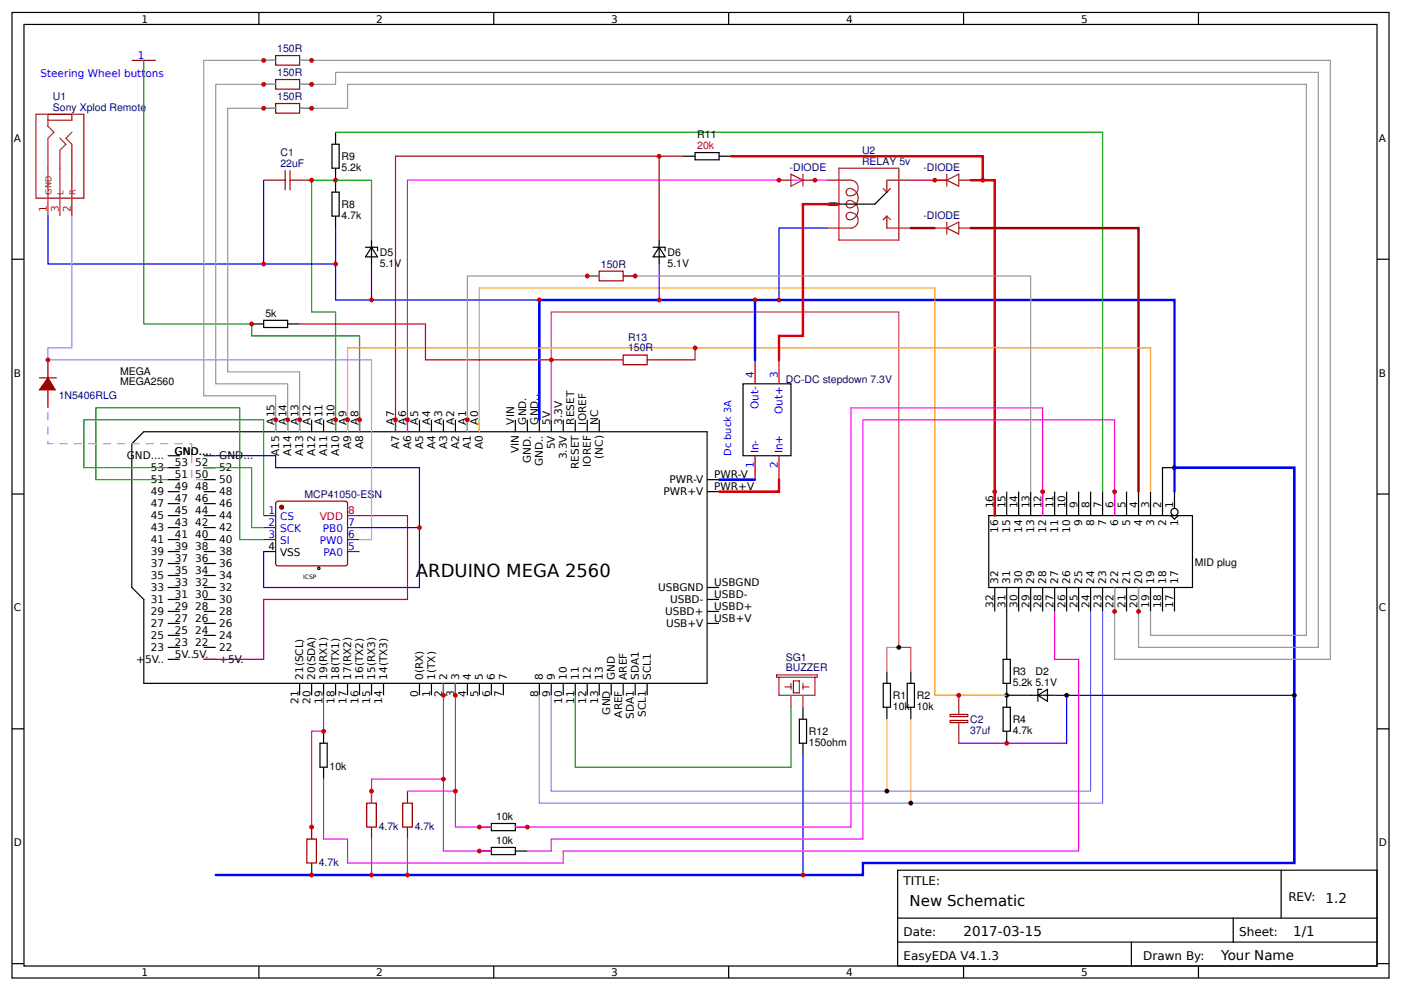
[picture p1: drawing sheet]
<svg xmlns="http://www.w3.org/2000/svg" width="312mm" height="220mm" viewBox="0 0 312 220" stroke-linecap="round" stroke-linejoin="round" font-family="sans-serif">
<g fill="none" stroke="#000" stroke-width=".27">
<path d="M2.7 2.8h306.4v214.9h-306.4zM5.3 5.4h301.1v209.7h-301.1zM57.6 2.8v2.6M109.9 2.8v2.6M162.2 2.8v2.6M214.4 2.8v2.6M266.7 2.8v2.6M2.7 57.7h2.6M306.4 57.7h2.7M32 96.1h125.4v56h-125.4v-18.6l-2.7-2.7v-32zM61.3 93.5v2.6M64 93.5v2.6"/>
<path d="M66.7 93.5v2.6M69.3 93.5v2.6M72 93.5v2.6M74.7 93.5v2.6M77.3 93.5v2.6M80 93.5v2.6M88 93.5v2.6M90.7 93.5v2.6M93.3 93.5v2.6M96 93.5v2.6M98.7 93.5v2.6M101.3 93.5v2.6"/>
<path d="M104 93.5v2.6M106.7 93.5v2.6M114.7 93.5v2.6M117.3 93.5v2.6M120 93.5v2.6M122.7 93.5v2.6M125.3 93.5v2.6M128 93.5v2.6M130.7 93.5v2.6M133.3 93.5v2.6M2.7 110h2.6M37.3 114.8h2.7"/>
<path d="M37.3 106.8h2.7M37.3 109.5h2.7M37.3 117.5h2.7M37.3 112.1h2.7M37.3 104.1h2.7M37.3 101.5h2.7M45.3 114.8h2.7M45.3 106.8h2.7M45.3 109.5h2.7M45.3 117.5h2.7M45.3 112.1h2.7M45.3 104.1h2.7"/>
<path d="M45.3 101.5h2.7M157.4 106.8h2.6M157.4 109.5h2.6M220 114.8h45.4v16h-45.4zM221.4 109.5v5.3M224 109.5v5.3M226.7 109.5v5.3M229.4 109.5v5.3M232 109.5v5.3M234.7 109.5v5.3M237.4 109.5v5.3M240 109.5v5.3"/>
<path d="M242.7 109.5v5.3M245.4 109.5v5.3M248 109.5v5.3M250.7 109.5v5.3M253.4 109.5v5.3M256 109.5v5.3M260.6 114.8l.8 .8 .8-.8M261.4 104.1h-2.7v10.7M261.4 109.5v3.7M306.4 110h2.7M37.3 130.8h2.7M37.3 133.5h2.7"/>
<path d="M37.3 136.1h2.7M37.3 138.8h2.7M37.3 128.1h2.7M37.3 125.5h2.7M37.3 122.8h2.7M37.3 120.1h2.7M45.3 130.8h2.7M45.3 133.5h2.7M45.3 136.1h2.7M45.3 138.8h2.7M45.3 128.1h2.7M45.3 125.5h2.7"/>
<path d="M45.3 122.8h2.7M45.3 120.1h2.7M157.4 130.8h2.6M157.4 133.5h2.6M157.4 136.1h2.6M157.4 138.8h2.6M221.4 130.8v5.3M224 130.8v16M226.7 130.8v5.3M229.4 130.8v5.3M232 130.8v5.3M234.7 130.8v5.3"/>
<path d="M237.4 130.8v5.3M240 130.8v5.3M242.7 130.8v5.3M245.4 130.8v5.3M248 130.8v5.3M250.7 130.8v5.3M253.4 130.8v5.3M256 130.8v5.3M258.7 130.8v5.3M261.4 130.8v5.3M37.3 146.8h2.7M37.3 144.1h2.7"/>
<path d="M37.3 141.5h2.7M45.3 146.8h2.7M45.3 144.1h2.7M45.3 141.5h2.7M66.7 152.1v2.7M69.3 152.1v2.7M72 152.1v2.7M74.7 152.1v2.7M77.3 152.1v2.7M80 152.1v2.7M82.7 152.1v2.7M85.3 152.1v2.7"/>
<path d="M93.3 152.1v2.7M96 152.1v2.7M98.7 152.1v2.7M101.3 152.1v2.7M104 152.1v2.7M106.7 152.1v2.7M109.3 152.1v2.7M112 152.1v2.7M120 152.1v2.7M122.7 152.1v2.7M125.3 152.1v2.7M128 152.1v2.7"/>
<path d="M130.7 152.1v2.7M133.3 152.1v2.7M136 152.1v2.7M138.7 152.1v2.7M141.4 152.1v2.7M144 152.1v2.7M196.6 152.1h1.6v5.4h-1.6zM197.4 149.5v2.6M197.4 157.5v2.6M201.9 152.1h1.6v5.4h-1.6zM202.7 149.5v2.6M202.7 157.5v2.6"/>
<path d="M223.2 146.8h1.6v5.3h-1.6zM223.2 157.5h1.6v5.3h-1.6zM224 152.1v5.4M224 154.8h10.7M231 154.8l2.1-1.3v2.6zM231.8 153.5h-.8v2.6M2.7 162.3h2.6M71.2 165.5h1.6v5.3h-1.6zM72 162.8v2.7M72 170.8v2.7M224 162.8v2.7M306.4 162.3h2.7"/>
<path d="M106.7 189.5h2.6M106.7 184.1h2.6M109.3 183.3h5.4v1.6h-5.4zM109.3 188.7h5.4v1.6h-5.4zM114.7 189.5h2.6M114.7 184.1h2.6M199.8 193.7h106.6v21.4h-106.6zM285.1 193.7v10.7M2.7 214.5h2.6M57.6 215.1v2.6M109.9 215.1v2.6M162.2 215.1v2.6"/>
<path d="M199.8 204.4h106.6M199.8 209.7h106.6M214.4 215.1v2.6M251.8 209.7v5.4M266.7 215.1v2.6M274.4 204.4v5.3M306.4 214.5h2.7"/>
<circle cx="261.4" cy="114" r=".8"/>
<circle cx="70.9" cy="126.5" r=".27"/>
</g>
<path d="M242.7 136.1v40h-120v-21.3M245.4 136.1v42.7h-125.4v-24" fill="none" stroke="#96f" stroke-width=".27"/>
<path d="M197.4 160.1v16M202.7 160.1v18.7" fill="none" stroke="#f96" stroke-width=".27"/>
<g fill="#000">
<circle cx="261.4" cy="104.1" r=".53"/>
<circle cx="200" cy="144.1" r=".53"/>
<circle cx="224" cy="154.8" r=".53"/>
<circle cx="237.4" cy="154.8" r=".53"/>
<circle cx="197.4" cy="176.1" r=".53"/>
<circle cx="202.7" cy="178.8" r=".53"/>
</g>
<path d="M122.7 93.5v-24.1h77.3v74.7h2.7v5.4" fill="none" stroke="#f36" stroke-width=".27"/>
<path d="M200 144.1h-2.6v5.4" fill="none" stroke="#f69" stroke-width=".27"/>
<path d="M120 93.5v-26.7h141.4v42.7M261.4 104.1h26.6v88h-96v2.7h-144" fill="none" stroke="#00f" stroke-width=".53"/>
<path d="M234.7 154.8h53.3M237.4 154.8v10.7h-24" fill="none" stroke="#00f" stroke-width=".27"/>
<path d="M106.7 93.5v2.6v-32h101.3v90.7h16" fill="none" stroke="#f90" stroke-width=".27"/>
<path d="M72 154.8v8h-2.7v24M98.7 152.1v37.4h10.6" fill="none" stroke="#f0f" stroke-width=".27"/>
<path d="M69.3 192.1v2.7" fill="none" stroke="#080" stroke-width=".27"/>
<circle cx="69.3" cy="194.8" r=".53" fill="#c00"/>
<path d="M73.9 32.1h1.6v5.3h-1.6zM74.7 29.4v2.7M74.7 37.4v5.4M73.9 42.8h1.6v5.3h-1.6zM74.7 48.1v2.7" fill="none" stroke="#000" stroke-width=".27"/>
<path d="M74.7 50.8v16h45.3" fill="none" stroke="#00f" stroke-width=".27"/>
<circle cx="120" cy="66.8" r=".53" fill="#c00"/>
<path d="M74.7 40.1h-5.4v29.3h5.4v26.7" fill="none" stroke="#080" stroke-width=".27"/>
<circle cx="74.7" cy="40.1" r=".53" fill="#c00"/>
<path d="M74.7 29.4h170.7v80.1" fill="none" stroke="#080" stroke-width=".27"/>
<path d="M81.3 55h2.7v.8M82.7 55l1.3 2.2h-2.7zM82.7 53.4v5.4" fill="none" stroke="#000" stroke-width=".27"/>
<path d="M82.7 58.8v8" fill="none" stroke="#00f" stroke-width=".27"/>
<circle cx="82.7" cy="66.8" r=".53" fill="#c00"/>
<path d="M74.7 40.1h8v13.3M56 72.1v2.7h24v21.3" fill="none" stroke="#080" stroke-width=".27"/>
<path d="M29.3 13.4h5.4" fill="none" stroke="#800" stroke-width=".27"/>
<path d="M56 72.1h2.7M58.7 71.3h5.3v1.6h-5.3zM64 72.1h2.7" fill="none" stroke="#000" stroke-width=".27"/>
<path d="M8 25.4h10.7v18.7h-10.7zM10.7 25.4h5.3v1.4h-5.3zM10.7 26.8v1.3l1.3 1.3-1.3 1.4v17.3M13.3 30.8l1.4 1.3-1.4 1.3v14.7M16 29.4l-1.3 1.4 1.3 1.3v16" fill="none" stroke="#8d2323" stroke-width=".27"/>
<path d="M10.7 48.1v10.7h64" fill="none" stroke="#00f" stroke-width=".27"/>
<circle cx="74.7" cy="58.8" r=".53" fill="#c00"/>
<path d="M186.7 37.4h13.3v16h-13.3zM184 40.1h5.4a1.71 1.71 0 0 1 1.5 2.2 1.71 1.71 0 0 1-2.4 1 .83 .83 0 0 1-.1-1 .83 .83 0 0 1 1-.3 2.14 2.14 0 0 1 1.6 2.4 2.14 2.14 0 0 1-2.3 1.8 .83 .83 0 0 1-.4-1.1 .83 .83 0 0 1 1.1-.5 2.2 2.2 0 0 1 1.6 2.3 2.2 2.2 0 0 1-2 2 .84 .84 0 0 1-.7-.9 .84 .84 0 0 1 1.1-.7 1.74 1.74 0 0 1 1.6 1.7 1.74 1.74 0 0 1-1.6 1.8h-5.4M196.6 42l.8 .8M197.4 48.1v2.7h5.3M197.4 48.1l.8 .8M197.4 48.1l-.8 .8M198.2 42l-.8 .8M202.7 40.1h-5.3v2.7" fill="none" stroke="#8d2323" stroke-width=".27"/>
<path d="M184 45.4a3.5 3.5 0 0 1 2.7 0 3.5 3.5 0 0 1-2.7 0zM197.4 42.8l-2.7 2.6h-10.7" fill="none" stroke="#000" stroke-width=".27"/>
<path d="M184 50.8h-10.6v16" fill="none" stroke="#00f" stroke-width=".27"/>
<circle cx="173.4" cy="66.8" r=".53" fill="#c00"/>
<path d="M184 40.1h-93.3v56" fill="none" stroke="#f0f" stroke-width=".27"/>
<path d="M162.7 34.8h56v5.3M216 40.1h5.4v74.7" fill="none" stroke="#c00" stroke-width=".53"/>
<path d="M216 50.8h37.4v58.7" fill="none" stroke="#900" stroke-width=".53"/>
<path d="M152 34.8h2.7M154.7 34h5.3v1.6h-5.3zM160 34.8h2.7M145.4 55h2.6v.8M146.7 55l1.3 2.2h-2.6zM146.7 53.4v5.4" fill="none" stroke="#000" stroke-width=".27"/>
<path d="M146.7 34.8v18.6M152 34.8h-64v61.3" fill="none" stroke="#c00" stroke-width=".27"/>
<circle cx="146.7" cy="34.8" r=".53" fill="#c00"/>
<path d="M146.7 58.8v8" fill="none" stroke="#00f" stroke-width=".27"/>
<circle cx="146.7" cy="66.8" r=".53" fill="#c00"/>
<g fill="none" stroke="#8d2323" stroke-width=".27">
<path d="M210.7 38.8v2.6M208 50.8h2.7M208 40.1h2.7M210.7 50.8l2.7-1.4v2.7zM210.7 49.4v2.7M210.7 40.1l2.7-1.3v2.6zM213.4 50.8h2.6M213.4 40.1h2.6M172.8 150.3h9.1v.5h-9.1zM173.4 150.8v4h8v-4M174.7 152.9h1.3M176 152.1v1.4"/>
<path d="M176 154.8v2.7M176.6 151.6h1.3v2.7h-1.3zM178.7 152.9h1.3M178.7 152.1v1.4M178.7 154.8v2.7"/>
</g>
<path d="M202.7 40.1h8" fill="none" stroke="#f00" stroke-width=".27"/>
<path d="M202.7 50.8h5.3" fill="none" stroke="#930" stroke-width=".53"/>
<path d="M128 154.8v16h48v-13.3" fill="none" stroke="#080" stroke-width=".27"/>
<path d="M178.7 157.5v2.6M177.9 160.1h1.6v5.4h-1.6zM178.7 165.5v2.6" fill="none" stroke="#000" stroke-width=".27"/>
<path d="M178.7 168.1v26.7" fill="none" stroke="#00f" stroke-width=".27"/>
<g fill="#c00">
<circle cx="178.7" cy="194.8" r=".53"/>
<circle cx="208" cy="40.1" r=".53"/>
</g>
<path d="M77.3 96.1v-18.7h178.7v32.1" fill="none" stroke="#f90" stroke-width=".27"/>
<path d="M138.7 79h5.3v2.2h-5.3z" fill="none" stroke="#a00000" stroke-width=".27"/>
<path d="M136 80.1h2.7M144 80.1h2.7" fill="none" stroke="#800" stroke-width=".27"/>
<path d="M154.7 77.4v2.7h-8M122.7 80.1h13.3" fill="none" stroke="#f00" stroke-width=".27"/>
<g fill="#c00">
<circle cx="154.7" cy="77.4" r=".53"/>
<circle cx="218.7" cy="40.1" r=".53"/>
</g>
<path d="M232 114.8v-24h-42.6v93.3h-74.7M248 114.8v-21.3h-56v93.3h-69.3v2.7h-5.4M101.3 152.1v32h8" fill="none" stroke="#f0f" stroke-width=".27"/>
<g fill="#c00">
<circle cx="101.3" cy="154.8" r=".53"/>
<circle cx="98.7" cy="154.8" r=".53"/>
<circle cx="221.4" cy="109.5" r=".53"/>
<circle cx="106.7" cy="189.5" r=".53"/>
<circle cx="106.7" cy="184.1" r=".53"/>
<circle cx="117.3" cy="184.1" r=".53"/>
<circle cx="232" cy="109.5" r=".53"/>
<circle cx="248" cy="109.5" r=".53"/>
</g>
<path d="M81.6 178.8h2.1v5.3h-2.1zM89.6 178.8h2.1v5.3h-2.1z" fill="none" stroke="#a00000" stroke-width=".27"/>
<path d="M82.7 176.1v2.7M90.7 176.1v2.7M82.7 184.1v2.7M90.7 184.1v2.7" fill="none" stroke="#800" stroke-width=".27"/>
<path d="M82.7 186.8v8" fill="none" stroke="#f0f" stroke-width=".27"/>
<circle cx="82.7" cy="194.8" r=".53" fill="#c00"/>
<path d="M90.7 186.8v8" fill="none" stroke="#f0f" stroke-width=".27"/>
<circle cx="90.7" cy="194.8" r=".53" fill="#c00"/>
<path d="M90.7 176.1h10.6" fill="none" stroke="#f0f" stroke-width=".27"/>
<circle cx="101.3" cy="176.1" r=".53" fill="#c00"/>
<path d="M98.7 173.5h-16v5.3" fill="none" stroke="#f0f" stroke-width=".27"/>
<g fill="#c00">
<circle cx="98.7" cy="173.5" r=".53"/>
<circle cx="82.7" cy="176.1" r=".53"/>
</g>
<path d="M165.4 85.5h10.6v16h-10.6z" fill="none" stroke="#000" stroke-width=".27"/>
<path d="M168 80.1v5.4M173.4 80.1v5.4M168 101.5v5.3M173.4 101.5v5.3" fill="none" stroke="#800" stroke-width=".27"/>
<path d="M168 66.8v13.3" fill="none" stroke="#00f" stroke-width=".53"/>
<circle cx="168" cy="66.8" r=".53" fill="#c00"/>
<path d="M186.7 45.4h-8v29.4h-5.3v5.3" fill="none" stroke="#c00" stroke-width=".53"/>
<path d="M173.4 106.8v2.7h-13.4" fill="none" stroke="#f00" stroke-width=".53"/>
<path d="M160 106.8h8" fill="none" stroke="#00f" stroke-width=".53"/>
<path d="M63.5 38v4.2M64.5 38v4.2M61.3 40.1h2.2M64.5 40.1h2.2" fill="none" stroke="#a00000" stroke-width=".27"/>
<path d="M58.7 40.1h2.6M66.7 40.1h2.6" fill="none" stroke="#800" stroke-width=".27"/>
<path d="M69.3 40.1h.1" fill="none" stroke="#090" stroke-width=".27"/>
<circle cx="69.3" cy="40.1" r=".53" fill="#c00"/>
<path d="M58.7 40.1v18.7" fill="none" stroke="#00f" stroke-width=".27"/>
<circle cx="58.7" cy="58.8" r=".53" fill="#c00"/>
<path d="M68.3 186.8h2.1v5.3h-2.1z" fill="none" stroke="#a00000" stroke-width=".27"/>
<path d="M69.3 184.1v2.7M69.3 192.1v2.7" fill="none" stroke="#800" stroke-width=".27"/>
<circle cx="69.3" cy="184.1" r=".53" fill="#c00"/>
<path d="M211.4 159.1h4v.4h-4zM213.4 154.8v4.3M211.4 160.4h4v.5h-4zM213.4 160.9v4.6" fill="none" stroke="#8d2323" stroke-width=".27"/>
<g fill="#c00">
<circle cx="213.4" cy="154.8" r=".53"/>
<circle cx="224" cy="165.5" r=".53"/>
<circle cx="74.7" cy="93.5" r=".53"/>
<circle cx="88" cy="93.5" r=".53"/>
<circle cx="90.7" cy="93.5" r=".53"/>
</g>
<path d="M66.7 72.1h28v8h28" fill="none" stroke="#f00" stroke-width=".27"/>
<path d="M32 13.4v58.7h24" fill="none" stroke="#080" stroke-width=".27"/>
<path d="M176 38.8l2.7 1.3-2.7 1.3zM178.7 38.8v2.6M173.4 40.1h2.6M178.7 40.1h2.7" fill="none" stroke="#8d2323" stroke-width=".27"/>
<g fill="#c00">
<circle cx="173.4" cy="40.1" r=".53"/>
<circle cx="181.4" cy="40.1" r=".53"/>
</g>
<path d="M234.7 136.1v10.7h5.3v42.7h-114.7v2.6h-48v-5.3h-5.3v-13.3" fill="none" stroke="#f0f" stroke-width=".27"/>
<circle cx="288" cy="154.8" r=".53" fill="#000"/>
<circle cx="56" cy="72.1" r=".53" fill="#c00"/>
<path d="M61.3 17.7h5.4v2.1h-5.4zM61.3 12.4h5.4v2.1h-5.4zM61.3 23h5.4v2.2h-5.4z" fill="none" stroke="#a00000" stroke-width=".27"/>
<path d="M58.7 18.8h2.6M58.7 13.4h2.6M66.7 18.8h2.6M66.7 13.4h2.6M58.7 24.1h2.6M66.7 24.1h2.6" fill="none" stroke="#800" stroke-width=".27"/>
<path d="M61.3 24.1h-10.6v58.7h16v13.3" fill="none" stroke="#999" stroke-width=".27"/>
<circle cx="66.7" cy="93.5" r=".53" fill="#c00"/>
<path d="M61.3 18.8h-13.3v66.7h16v10.6M61.3 13.4h-16v74.7h16v8" fill="none" stroke="#999" stroke-width=".27"/>
<circle cx="64" cy="93.5" r=".53" fill="#c00"/>
<path d="M66.7 13.4h229.3v133.4h-48v-16" fill="none" stroke="#999" stroke-width=".27"/>
<circle cx="248" cy="136.1" r=".53" fill="#c00"/>
<path d="M66.7 18.8h8v-2.7h218.7v128h-40v-13.3" fill="none" stroke="#999" stroke-width=".27"/>
<circle cx="253.4" cy="136.1" r=".53" fill="#c00"/>
<path d="M66.7 24.1h10.6v-5.3h213.4v122.7h-34.7v-5.4" fill="none" stroke="#999" stroke-width=".27"/>
<g fill="#c00">
<circle cx="69.3" cy="24.1" r=".53"/>
<circle cx="69.3" cy="18.8" r=".53"/>
<circle cx="69.3" cy="13.4" r=".53"/>
<circle cx="61.3" cy="93.5" r=".53"/>
<circle cx="58.7" cy="13.4" r=".53"/>
<circle cx="58.7" cy="18.8" r=".53"/>
<circle cx="58.7" cy="24.1" r=".53"/>
</g>
<path d="M138.7 61.4h90.7v48.1" fill="none" stroke="#999" stroke-width=".27"/>
<path d="M133.3 60.4h5.4v2.1h-5.4z" fill="none" stroke="#a00000" stroke-width=".27"/>
<path d="M130.7 61.4h2.6M138.7 61.4h2.7" fill="none" stroke="#800" stroke-width=".27"/>
<circle cx="141.4" cy="61.4" r=".53" fill="#c00"/>
<path d="M133.3 61.4h-29.3v34.7" fill="none" stroke="#999" stroke-width=".27"/>
<circle cx="130.7" cy="61.4" r=".53" fill="#c00"/>
<circle cx="62.7" cy="112.9" r=".4" fill="#800" stroke="#800" stroke-width=".27"/>
<path d="M58.7 114.8h2.6M58.7 117.5h2.6M61.6 111.7h15.5l.2 .4v13.6l-.5 .3-15.2-.1-.3-.4v-13.4zM77.3 117.5h2.7M58.7 120.1h2.6M77.3 120.1h2.7M77.3 122.8h2.7" fill="none" stroke="#800" stroke-width=".27"/>
<path d="M58.7 122.8h2.6" fill="none" stroke="#000" stroke-width=".27"/>
<path d="M77.3 114.8h2.7" fill="none" stroke="#f00" stroke-width=".27"/>
<path d="M37.3 104.1h-18.6v-10.6h40v21.3M45.3 104.1h10.7v13.4h2.7" fill="none" stroke="#0c0" stroke-width=".27"/>
<path d="M37.3 106.8h-16v-16h32v29.3h5.4" fill="none" stroke="#090" stroke-width=".27"/>
<path d="M48 101.5h13.3v2.6h32v26.7h-34.6v-8" fill="none" stroke="#00f" stroke-width=".27"/>
<g fill="#c00">
<circle cx="80" cy="93.5" r=".53"/>
<circle cx="77.3" cy="93.5" r=".53"/>
<circle cx="104" cy="93.5" r=".53"/>
<circle cx="72" cy="162.8" r=".53"/>
<circle cx="122.7" cy="80.1" r=".53"/>
</g>
<path d="M80 114.8h10.7v18.7h-32v13.3h-13.4" fill="none" stroke="#f00" stroke-width=".27"/>
<path d="M16 48.1v29.3h-5.3v2.7h72v40h-2.7" fill="none" stroke="#c6f" stroke-width=".27"/>
<path d="M80 117.5h13.3" fill="none" stroke="#00f" stroke-width=".27"/>
<circle cx="93.3" cy="117.5" r=".53" fill="#c00"/>
<path d="M8.8 84.1h3.7M10.7 80.1v4M10.7 86.8v4" fill="none" stroke="#800" stroke-width=".27"/>
<path d="M10.7 84.1l1.6 2.7h-3.5z" fill="#800" stroke="#800" stroke-width=".27"/>
<path d="M45.3 106.8h-2.6v-8h-32v-8" fill="none" stroke="#c6f" stroke-width=".27" stroke-dasharray="1.6 1.6"/>
<circle cx="10.7" cy="80.1" r=".53" fill="#c00"/>
<text font-size="4" x="92.6" y="128.4">ARDUINO MEGA 2560</text>
<text font-size="3.3" x="202.4" y="201.7">New Schematic</text>
<g font-size="3">
<text x="295" y="200.9">1.2</text>
<text x="214.4" y="208.4">2017-03-15</text>
<text x="287.8" y="208.4">1/1</text>
<text x="271.8" y="213.7">Your Name</text>
</g>
<g font-size="2.7">
<text x="201.1" y="196.9">TITLE:</text>
<text x="286.7" y="200.7">REV:</text>
<text x="201.1" y="208.4">Date:</text>
<text x="275.8" y="208.4">Sheet:</text>
<text x="201.1" y="213.7">EasyEDA V4.1.3</text>
<text x="254.4" y="213.7">Drawn By:</text>
</g>
<g font-size="2.3">
<text x="31.5" y="5">1</text>
<text x="83.7" y="5">2</text>
<text x="136" y="5">3</text>
<text x="188.3" y="5">4</text>
<text x="240.6" y="5">5</text>
<text x="3.1" y="31.6">A</text>
<text x="76" y="35.6">R9</text>
<text x="155.2" y="30.7">R11</text>
<text x="306.8" y="31.6">A</text>
<text x="76" y="38.1">5.2k</text>
<text x="76" y="46.3">R8</text>
<text x="76" y="48.7">4.7k</text>
<text x="84.5" y="59.4">5.1V</text>
<text x="84.5" y="57">D5</text>
<text x="148.6" y="59.4">5.1V</text>
<text x="148.6" y="57">D6</text>
<text x="59.1" y="70.5">5k</text>
<text x="3.1" y="83.9">B</text>
<text x="26.7" y="83.5">MEGA</text>
<text x="306.8" y="83.9">B</text>
<text x="26.7" y="85.8">MEGA2560</text>
<text x="61.1" y="94.5" transform="rotate(-90 61.1 94.5)">A15</text>
<text x="63.7" y="94.5" transform="rotate(-90 63.7 94.5)">A14</text>
<text x="66.4" y="94.5" transform="rotate(-90 66.4 94.5)">A13</text>
<text x="69.1" y="94.5" transform="rotate(-90 69.1 94.5)">A12</text>
<text x="71.7" y="94.5" transform="rotate(-90 71.7 94.5)">A11</text>
<text x="74.4" y="94.5" transform="rotate(-90 74.4 94.5)">A10</text>
<text x="77.1" y="94.5" transform="rotate(-90 77.1 94.5)">A9</text>
<text x="79.7" y="94.5" transform="rotate(-90 79.7 94.5)">A8</text>
<text x="87.7" y="94.5" transform="rotate(-90 87.7 94.5)">A7</text>
<text x="90.4" y="94.5" transform="rotate(-90 90.4 94.5)">A6</text>
<text x="93.1" y="94.5" transform="rotate(-90 93.1 94.5)">A5</text>
<text x="95.7" y="94.5" transform="rotate(-90 95.7 94.5)">A4</text>
<text x="98.4" y="94.5" transform="rotate(-90 98.4 94.5)">A3</text>
<text x="101.1" y="94.5" transform="rotate(-90 101.1 94.5)">A2</text>
<text x="103.7" y="94.5" transform="rotate(-90 103.7 94.5)">A1</text>
<text x="106.4" y="94.5" transform="rotate(-90 106.4 94.5)">A0</text>
<text x="114.4" y="94.5" transform="rotate(-90 114.4 94.5)">VIN</text>
<text x="117.1" y="94.5" transform="rotate(-90 117.1 94.5)">GND.</text>
<text x="119.7" y="94.5" transform="rotate(-90 119.7 94.5)">GND..</text>
<text x="122.4" y="94.5" transform="rotate(-90 122.4 94.5)">5V</text>
<text x="125.1" y="94.5" transform="rotate(-90 125.1 94.5)">3.3V</text>
<text x="127.7" y="94.5" transform="rotate(-90 127.7 94.5)">RESET</text>
<text x="130.4" y="94.5" transform="rotate(-90 130.4 94.5)">IOREF</text>
<text x="133.1" y="94.5" transform="rotate(-90 133.1 94.5)">NC</text>
<text x="38.8" y="101.2">GND...</text>
<text x="38.9" y="101.2">GND....</text>
<text x="62.1" y="101.5" transform="rotate(-90 62.1 101.5)">A15</text>
<text x="64.8" y="101.5" transform="rotate(-90 64.8 101.5)">A14</text>
<text x="67.5" y="101.5" transform="rotate(-90 67.5 101.5)">A13</text>
<text x="70.1" y="101.5" transform="rotate(-90 70.1 101.5)">A12</text>
<text x="72.8" y="101.5" transform="rotate(-90 72.8 101.5)">A11</text>
<text x="75.5" y="101.5" transform="rotate(-90 75.5 101.5)">A10</text>
<text x="78.1" y="100" transform="rotate(-90 78.1 100)">A9</text>
<text x="80.8" y="100" transform="rotate(-90 80.8 100)">A8</text>
<text x="88.8" y="100" transform="rotate(-90 88.8 100)">A7</text>
<text x="91.5" y="100" transform="rotate(-90 91.5 100)">A6</text>
<text x="94.1" y="100" transform="rotate(-90 94.1 100)">A5</text>
<text x="96.8" y="100" transform="rotate(-90 96.8 100)">A4</text>
<text x="99.5" y="100" transform="rotate(-90 99.5 100)">A3</text>
<text x="102.1" y="100" transform="rotate(-90 102.1 100)">A2</text>
<text x="104.8" y="100" transform="rotate(-90 104.8 100)">A1</text>
<text x="107.5" y="100" transform="rotate(-90 107.5 100)">A0</text>
<text x="115.5" y="100.9" transform="rotate(-90 115.5 100.9)">VIN</text>
<text x="123.5" y="100" transform="rotate(-90 123.5 100)">5V</text>
<text x="28.2" y="102.3">GND....</text>
<text x="33.6" y="107.6">51</text>
<text x="33.6" y="104.9">53</text>
<text x="38.9" y="106.5">51</text>
<text x="38.9" y="103.9">53</text>
<text x="43.4" y="103.9">52</text>
<text x="43.4" y="106.5">50</text>
<text x="48.8" y="102.3">GND...</text>
<text x="48.8" y="104.9">52</text>
<text x="48.8" y="107.6">50</text>
<text x="118.1" y="103" transform="rotate(-90 118.1 103)">GND.</text>
<text x="120.8" y="103.8" transform="rotate(-90 120.8 103.8)">GND..</text>
<text x="126.1" y="102.2" transform="rotate(-90 126.1 102.2)">3.3V</text>
<text x="128.8" y="104.4" transform="rotate(-90 128.8 104.4)">RESET</text>
<text x="131.5" y="103.9" transform="rotate(-90 131.5 103.9)">IOREF</text>
<text x="134.2" y="102.1" transform="rotate(-90 134.2 102.1)">(NC)</text>
<text x="149" y="107.6">PWR-V</text>
<text x="159" y="106.5">PWR-V</text>
<text x="33.6" y="112.9">47</text>
<text x="33.6" y="110.3">49</text>
<text x="38.9" y="111.9">47</text>
<text x="38.9" y="109.2">49</text>
<text x="43.4" y="109.2">48</text>
<text x="43.4" y="111.9">46</text>
<text x="48.8" y="110.3">48</text>
<text x="48.8" y="112.9">46</text>
<text x="147.7" y="110.3">PWR+V</text>
<text x="159" y="109.2">PWR+V</text>
<text x="221.1" y="113.2" transform="rotate(-90 221.1 113.2)">16</text>
<text x="223.8" y="113.2" transform="rotate(-90 223.8 113.2)">15</text>
<text x="226.4" y="113.2" transform="rotate(-90 226.4 113.2)">14</text>
<text x="229.1" y="113.2" transform="rotate(-90 229.1 113.2)">13</text>
<text x="231.8" y="113.2" transform="rotate(-90 231.8 113.2)">12</text>
<text x="234.4" y="113.2" transform="rotate(-90 234.4 113.2)">11</text>
<text x="237.1" y="113.2" transform="rotate(-90 237.1 113.2)">10</text>
<text x="239.8" y="113.2" transform="rotate(-90 239.8 113.2)">9</text>
<text x="242.4" y="113.2" transform="rotate(-90 242.4 113.2)">8</text>
<text x="245.1" y="113.2" transform="rotate(-90 245.1 113.2)">7</text>
<text x="247.8" y="113.2" transform="rotate(-90 247.8 113.2)">6</text>
<text x="250.4" y="113.2" transform="rotate(-90 250.4 113.2)">5</text>
<text x="253.1" y="113.2" transform="rotate(-90 253.1 113.2)">4</text>
<text x="255.8" y="113.2" transform="rotate(-90 255.8 113.2)">3</text>
<text x="258.4" y="113.2" transform="rotate(-90 258.4 113.2)">2</text>
<text x="261.1" y="113.2" transform="rotate(-90 261.1 113.2)">1</text>
<text x="33.6" y="118.3">43</text>
<text x="33.6" y="115.6">45</text>
<text x="38.9" y="119.9">41</text>
<text x="38.9" y="117.2">43</text>
<text x="38.9" y="114.5">45</text>
<text x="43.4" y="114.5">44</text>
<text x="43.4" y="117.2">42</text>
<text x="43.4" y="119.9">40</text>
<text x="48.8" y="115.6">44</text>
<text x="48.8" y="118.3">42</text>
<text x="222.2" y="118.6" transform="rotate(-90 222.2 118.6)">16</text>
<text x="224.8" y="118.6" transform="rotate(-90 224.8 118.6)">15</text>
<text x="227.5" y="118.6" transform="rotate(-90 227.5 118.6)">14</text>
<text x="230.2" y="118.6" transform="rotate(-90 230.2 118.6)">13</text>
<text x="232.8" y="118.6" transform="rotate(-90 232.8 118.6)">12</text>
<text x="235.5" y="118.6" transform="rotate(-90 235.5 118.6)">11</text>
<text x="238.2" y="118.6" transform="rotate(-90 238.2 118.6)">10</text>
<text x="240.8" y="117.1" transform="rotate(-90 240.8 117.1)">9</text>
<text x="243.5" y="117.1" transform="rotate(-90 243.5 117.1)">8</text>
<text x="246.2" y="117.1" transform="rotate(-90 246.2 117.1)">7</text>
<text x="248.8" y="117.1" transform="rotate(-90 248.8 117.1)">6</text>
<text x="251.5" y="117.1" transform="rotate(-90 251.5 117.1)">5</text>
<text x="254.2" y="117.1" transform="rotate(-90 254.2 117.1)">4</text>
<text x="256.8" y="117.1" transform="rotate(-90 256.8 117.1)">3</text>
<text x="259.5" y="117.1" transform="rotate(-90 259.5 117.1)">2</text>
<text x="262.2" y="117.1" transform="rotate(-90 262.2 117.1)">1</text>
<text x="33.6" y="123.6">39</text>
<text x="33.6" y="120.9">41</text>
<text x="38.9" y="125.2">37</text>
<text x="38.9" y="122.5">39</text>
<text x="43.4" y="122.5">38</text>
<text x="43.4" y="125.2">36</text>
<text x="48.8" y="120.9">40</text>
<text x="48.8" y="123.6">38</text>
<text x="59.7" y="122.5">4</text>
<text x="62.3" y="123.9">VSS</text>
<text x="265.9" y="126">MID plug</text>
<text x="33.6" y="131.6">33</text>
<text x="33.6" y="128.9">35</text>
<text x="33.6" y="126.3">37</text>
<text x="38.9" y="130.5">33</text>
<text x="38.9" y="127.9">35</text>
<text x="43.4" y="127.9">34</text>
<text x="43.4" y="130.5">32</text>
<text x="48.8" y="126.3">36</text>
<text x="48.8" y="128.9">34</text>
<text x="48.8" y="131.6">32</text>
<text x="146.5" y="131.6">USBGND</text>
<text x="159" y="130.5">USBGND</text>
<text x="222.2" y="130" transform="rotate(-90 222.2 130)">32</text>
<text x="224.8" y="130" transform="rotate(-90 224.8 130)">31</text>
<text x="227.5" y="130" transform="rotate(-90 227.5 130)">30</text>
<text x="230.2" y="130" transform="rotate(-90 230.2 130)">29</text>
<text x="232.8" y="130" transform="rotate(-90 232.8 130)">28</text>
<text x="235.5" y="130" transform="rotate(-90 235.5 130)">27</text>
<text x="238.2" y="130" transform="rotate(-90 238.2 130)">26</text>
<text x="240.8" y="130" transform="rotate(-90 240.8 130)">25</text>
<text x="243.5" y="130" transform="rotate(-90 243.5 130)">24</text>
<text x="246.2" y="130" transform="rotate(-90 246.2 130)">23</text>
<text x="248.8" y="130" transform="rotate(-90 248.8 130)">22</text>
<text x="251.5" y="130" transform="rotate(-90 251.5 130)">21</text>
<text x="254.2" y="130" transform="rotate(-90 254.2 130)">20</text>
<text x="256.8" y="130" transform="rotate(-90 256.8 130)">19</text>
<text x="259.5" y="130" transform="rotate(-90 259.5 130)">18</text>
<text x="262.2" y="130" transform="rotate(-90 262.2 130)">17</text>
<text x="3.1" y="136.1">C</text>
<text x="33.6" y="136.9">29</text>
<text x="33.6" y="134.3">31</text>
<text x="38.9" y="135.9">29</text>
<text x="38.9" y="133.2">31</text>
<text x="43.4" y="133.2">30</text>
<text x="43.4" y="135.9">28</text>
<text x="48.8" y="134.3">30</text>
<text x="48.8" y="136.9">28</text>
<text x="148" y="136.9">USBD+</text>
<text x="149.1" y="134.3">USBD-</text>
<text x="159" y="133.2">USBD-</text>
<text x="159" y="135.9">USBD+</text>
<text x="221.1" y="135.4" transform="rotate(-90 221.1 135.4)">32</text>
<text x="223.8" y="135.4" transform="rotate(-90 223.8 135.4)">31</text>
<text x="226.4" y="135.4" transform="rotate(-90 226.4 135.4)">30</text>
<text x="229.1" y="135.4" transform="rotate(-90 229.1 135.4)">29</text>
<text x="231.8" y="135.4" transform="rotate(-90 231.8 135.4)">28</text>
<text x="234.4" y="135.4" transform="rotate(-90 234.4 135.4)">27</text>
<text x="237.1" y="135.4" transform="rotate(-90 237.1 135.4)">26</text>
<text x="239.8" y="135.4" transform="rotate(-90 239.8 135.4)">25</text>
<text x="242.4" y="135.4" transform="rotate(-90 242.4 135.4)">24</text>
<text x="245.1" y="135.4" transform="rotate(-90 245.1 135.4)">23</text>
<text x="247.8" y="135.4" transform="rotate(-90 247.8 135.4)">22</text>
<text x="250.4" y="135.4" transform="rotate(-90 250.4 135.4)">21</text>
<text x="253.1" y="135.4" transform="rotate(-90 253.1 135.4)">20</text>
<text x="255.8" y="135.4" transform="rotate(-90 255.8 135.4)">19</text>
<text x="258.4" y="135.4" transform="rotate(-90 258.4 135.4)">18</text>
<text x="261.1" y="135.4" transform="rotate(-90 261.1 135.4)">17</text>
<text x="306.8" y="136.1">C</text>
<text x="33.6" y="142.3">25</text>
<text x="33.6" y="139.6">27</text>
<text x="38.9" y="143.9">23</text>
<text x="38.9" y="141.2">25</text>
<text x="38.9" y="138.5">27</text>
<text x="43.4" y="138.5">26</text>
<text x="43.4" y="141.2">24</text>
<text x="43.4" y="143.9">22</text>
<text x="48.8" y="139.6">26</text>
<text x="48.8" y="142.3">24</text>
<text x="148.2" y="139.6">USB+V</text>
<text x="159" y="138.5">USB+V</text>
<text x="30.3" y="147.6">+5V..</text>
<text x="33.6" y="144.9">23</text>
<text x="38.9" y="146.5">5V..5V.</text>
<text x="48.8" y="144.9">22</text>
<text x="48.8" y="147.6">+5V.</text>
<text x="67.5" y="151.3" transform="rotate(-90 67.5 151.3)">21(SCL)</text>
<text x="70.1" y="151.3" transform="rotate(-90 70.1 151.3)">20(SDA)</text>
<text x="72.8" y="151.3" transform="rotate(-90 72.8 151.3)">19(RX1)</text>
<text x="75.5" y="151.3" transform="rotate(-90 75.5 151.3)">18(TX1)</text>
<text x="78.1" y="151.3" transform="rotate(-90 78.1 151.3)">17(RX2)</text>
<text x="80.8" y="151.3" transform="rotate(-90 80.8 151.3)">16(TX2)</text>
<text x="83.5" y="151.3" transform="rotate(-90 83.5 151.3)">15(RX3)</text>
<text x="86.1" y="151.3" transform="rotate(-90 86.1 151.3)">14(TX3)</text>
<text x="93.1" y="155.2" transform="rotate(-90 93.1 155.2)">0</text>
<text x="94.1" y="151.3" transform="rotate(-90 94.1 151.3)">0(RX)</text>
<text x="95.7" y="155.2" transform="rotate(-90 95.7 155.2)">1</text>
<text x="96.8" y="151.3" transform="rotate(-90 96.8 151.3)">1(TX)</text>
<text x="98.4" y="155.2" transform="rotate(-90 98.4 155.2)">2</text>
<text x="99.5" y="151.3" transform="rotate(-90 99.5 151.3)">2</text>
<text x="101.1" y="155.2" transform="rotate(-90 101.1 155.2)">3</text>
<text x="102.1" y="151.3" transform="rotate(-90 102.1 151.3)">3</text>
<text x="103.7" y="155.2" transform="rotate(-90 103.7 155.2)">4</text>
<text x="104.8" y="151.3" transform="rotate(-90 104.8 151.3)">4</text>
<text x="106.4" y="155.2" transform="rotate(-90 106.4 155.2)">5</text>
<text x="107.5" y="151.3" transform="rotate(-90 107.5 151.3)">5</text>
<text x="109.1" y="155.2" transform="rotate(-90 109.1 155.2)">6</text>
<text x="110.1" y="151.3" transform="rotate(-90 110.1 151.3)">6</text>
<text x="111.7" y="155.2" transform="rotate(-90 111.7 155.2)">7</text>
<text x="112.8" y="151.3" transform="rotate(-90 112.8 151.3)">7</text>
<text x="119.7" y="155.2" transform="rotate(-90 119.7 155.2)">8</text>
<text x="120.8" y="151.3" transform="rotate(-90 120.8 151.3)">8</text>
<text x="122.4" y="155.2" transform="rotate(-90 122.4 155.2)">9</text>
<text x="123.5" y="151.3" transform="rotate(-90 123.5 151.3)">9</text>
<text x="126.1" y="151.3" transform="rotate(-90 126.1 151.3)">10</text>
<text x="128.8" y="151.3" transform="rotate(-90 128.8 151.3)">11</text>
<text x="131.5" y="151.3" transform="rotate(-90 131.5 151.3)">12</text>
<text x="134.2" y="151.3" transform="rotate(-90 134.2 151.3)">13</text>
<text x="136.8" y="151.3" transform="rotate(-90 136.8 151.3)">GND</text>
<text x="139.5" y="151.3" transform="rotate(-90 139.5 151.3)">AREF</text>
<text x="142.2" y="151.3" transform="rotate(-90 142.2 151.3)">SDA1</text>
<text x="144.8" y="151.3" transform="rotate(-90 144.8 151.3)">SCL1</text>
<text x="198.7" y="155.6">R1</text>
<text x="204" y="155.6">R2</text>
<text x="225.4" y="152.8">5.2k 5.1V</text>
<text x="225.4" y="150.3">R3</text>
<text x="230.4" y="150.3">D2</text>
<text x="66.4" y="156.7" transform="rotate(-90 66.4 156.7)">21</text>
<text x="69.1" y="156.7" transform="rotate(-90 69.1 156.7)">20</text>
<text x="71.7" y="156.7" transform="rotate(-90 71.7 156.7)">19</text>
<text x="74.4" y="156.7" transform="rotate(-90 74.4 156.7)">18</text>
<text x="77.1" y="156.7" transform="rotate(-90 77.1 156.7)">17</text>
<text x="79.7" y="156.7" transform="rotate(-90 79.7 156.7)">16</text>
<text x="82.4" y="156.7" transform="rotate(-90 82.4 156.7)">15</text>
<text x="85.1" y="156.7" transform="rotate(-90 85.1 156.7)">14</text>
<text x="125.1" y="156.7" transform="rotate(-90 125.1 156.7)">10</text>
<text x="127.7" y="156.7" transform="rotate(-90 127.7 156.7)">11</text>
<text x="130.4" y="156.7" transform="rotate(-90 130.4 156.7)">12</text>
<text x="133.1" y="156.7" transform="rotate(-90 133.1 156.7)">13</text>
<text x="135.8" y="159.1" transform="rotate(-90 135.8 159.1)">GND</text>
<text x="138.4" y="159.8" transform="rotate(-90 138.4 159.8)">AREF</text>
<text x="141.1" y="160" transform="rotate(-90 141.1 160)">SDA1</text>
<text x="143.8" y="159.6" transform="rotate(-90 143.8 159.6)">SCL1</text>
<text x="198.7" y="158.1">10k</text>
<text x="204" y="158.1">10k</text>
<text x="225.4" y="161">R4</text>
<text x="180" y="166.1">150ohm</text>
<text x="180" y="163.7">R12</text>
<text x="225.4" y="163.4">4.7k</text>
<text x="73.3" y="171.4">10k</text>
<text x="110.4" y="182.5">10k</text>
<text x="3.1" y="188.4">D</text>
<text x="110.4" y="187.9">10k</text>
<text x="306.8" y="188.4">D</text>
<text x="31.5" y="217.3">1</text>
<text x="83.7" y="217.3">2</text>
<text x="136" y="217.3">3</text>
<text x="188.3" y="217.3">4</text>
<text x="240.6" y="217.3">5</text>
</g>
<g font-size="2.3" fill="#000080">
<text x="61.7" y="11.6">150R</text>
<text x="61.7" y="16.9">150R</text>
<text x="11.8" y="22.2">U1</text>
<text x="61.7" y="22.2">150R</text>
<text x="11.8" y="24.6">Sony Xplod Remote</text>
<text x="62.4" y="34.7">C1</text>
<text x="191.8" y="34.2">U2</text>
<text x="62.4" y="37.2">22uF</text>
<text x="175.7" y="38">-DIODE</text>
<text x="191.8" y="36.6">RELAY 5v</text>
<text x="205.5" y="38">-DIODE</text>
<text x="205.5" y="48.6">-DIODE</text>
<text x="133.7" y="59.6">150R</text>
<text x="139.8" y="75.8">R13</text>
<text x="139.8" y="78.2">150R</text>
<text x="13.1" y="88.7">1N5406RLG</text>
<text x="174.9" y="85.3">DC-DC stepdown 7.3V</text>
<text x="67.7" y="110.8">MCP41050-ESN</text>
<text x="174.9" y="149.5">BUZZER</text>
<text x="174.9" y="147">SG1</text>
<text x="215.9" y="161">C2</text>
<text x="215.9" y="163.4">37uf</text>
<text x="84.3" y="184.8">4.7k</text>
<text x="92.3" y="184.8">4.7k</text>
<text x="70.9" y="192.7">4.7k</text>
</g>
<g font-size="2.3" fill="#00f">
<text x="9" y="17.2">Steering Wheel buttons</text>
<text x="30.7" y="13.2">1</text>
<text x="167.8" y="84.1" transform="rotate(-90 167.8 84.1)">4</text>
<text x="173.1" y="84.1" transform="rotate(-90 173.1 84.1)">3</text>
<text x="168.8" y="91.1" transform="rotate(-90 168.8 91.1)">Out-</text>
<text x="174.2" y="92.2" transform="rotate(-90 174.2 92.2)">Out+</text>
<text x="168.8" y="100.9" transform="rotate(-90 168.8 100.9)">In-</text>
<text x="174.2" y="100.9" transform="rotate(-90 174.2 100.9)">In+</text>
<text x="167.8" y="104.3" transform="rotate(-90 167.8 104.3)">1</text>
<text x="173.1" y="104.3" transform="rotate(-90 173.1 104.3)">2</text>
<text x="59.7" y="114.5">1</text>
<text x="59.7" y="117.2">2</text>
<text x="59.7" y="119.9">3</text>
<text x="62.3" y="115.9">CS</text>
<text x="62.3" y="118.5">SCK</text>
<text x="71.9" y="118.5">PB0</text>
<text x="77.5" y="119.9">6</text>
<text x="77.5" y="117.2">7</text>
<text x="62.3" y="121.2">SI</text>
<text x="71.2" y="121.2">PW0</text>
<text x="72" y="123.9">PA0</text>
<text x="77.5" y="122.5">5</text>
</g>
<text font-size="2.3" fill="#c00" x="155.2" y="33.2">20k</text>
<g font-size="2.3" fill="#8d2323">
<text x="10.4" y="47.2" transform="rotate(-90 10.4 47.2)">1</text>
<text x="13.1" y="47.2" transform="rotate(-90 13.1 47.2)">3</text>
<text x="15.7" y="47.2" transform="rotate(-90 15.7 47.2)">2</text>
</g>
<g font-size="2.3" fill="#f00">
<text x="71.2" y="115.9">VDD</text>
<text x="77.5" y="114.5">8</text>
</g>
<text font-size="2.2" fill="#00f" x="162.7" y="101.5" transform="rotate(-90 162.7 101.5)">Dc buck 3A</text>
<g font-size="1.8" fill="#8d2323">
<text x="11.5" y="43.3" transform="rotate(-90 11.5 43.3)">GND</text>
<text x="14.1" y="43.3" transform="rotate(-90 14.1 43.3)">L</text>
<text x="16.8" y="43.3" transform="rotate(-90 16.8 43.3)">R</text>
</g>
<text font-size="1.3" x="67.5" y="128.8">ICSP</text>
</svg>
